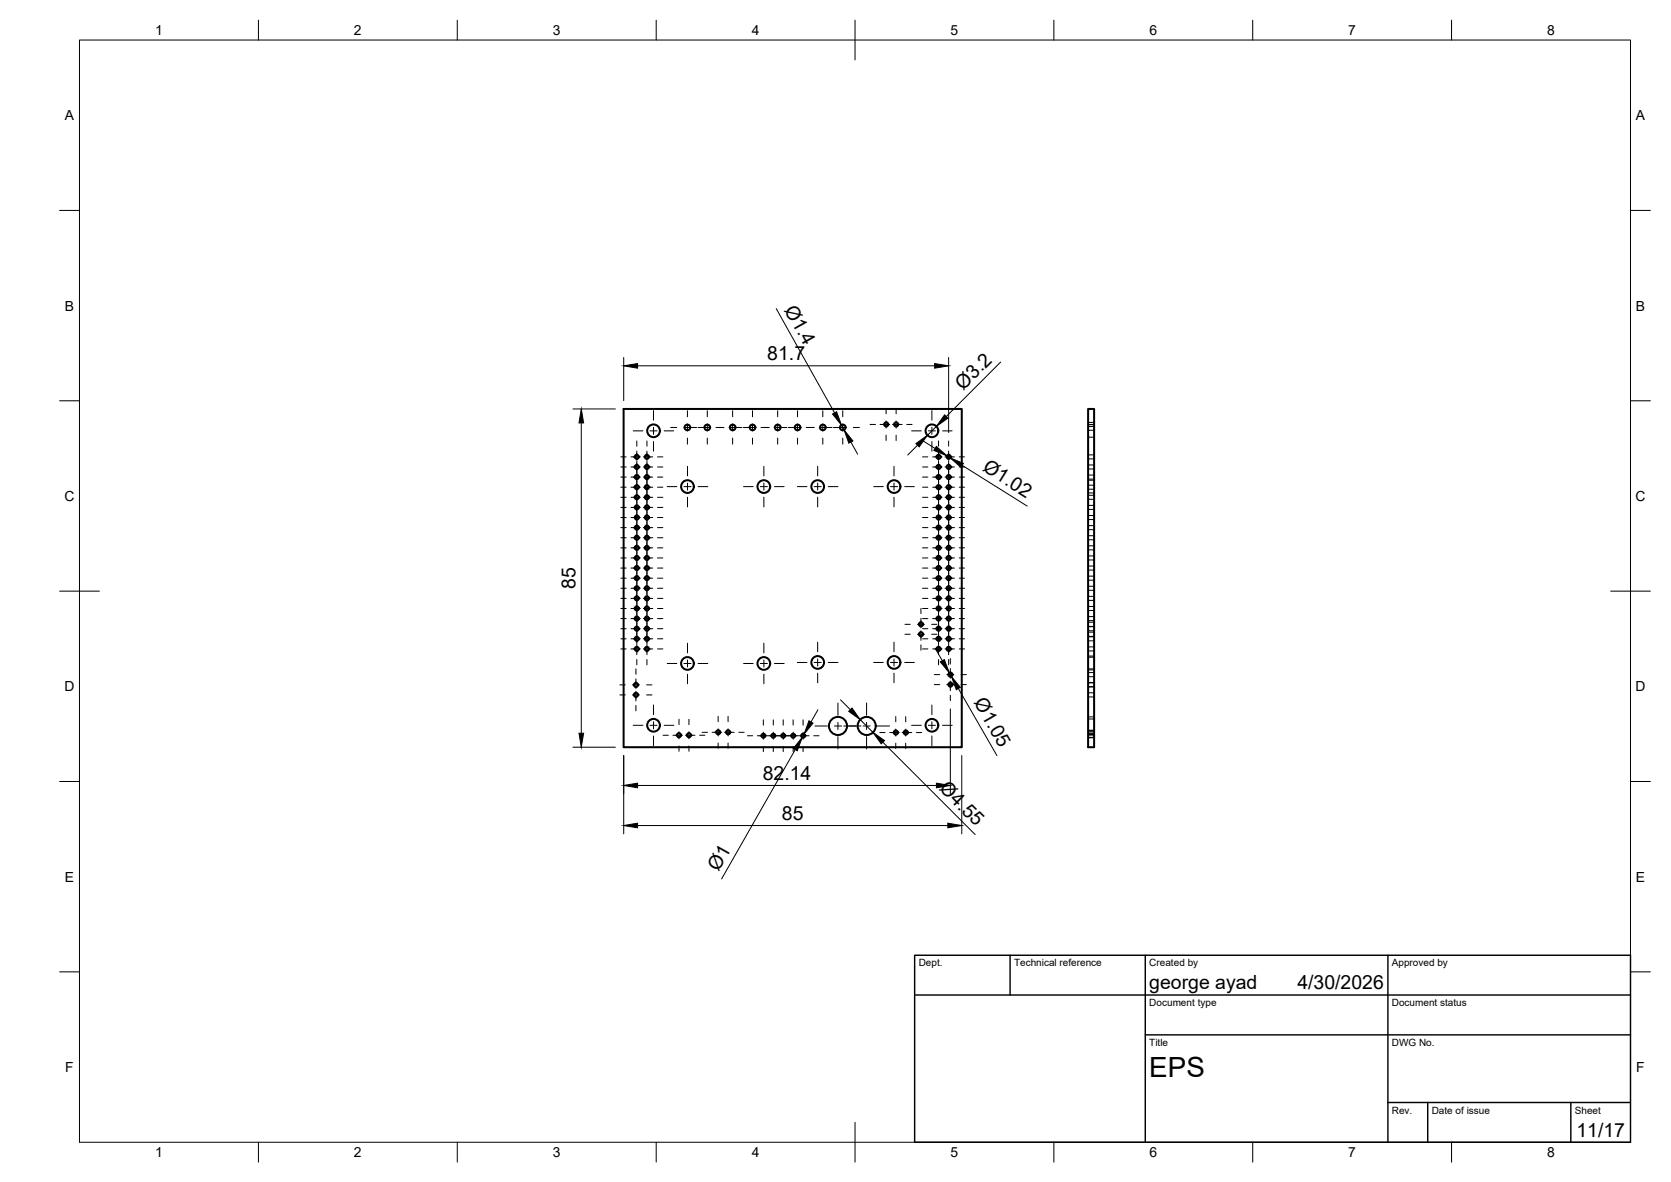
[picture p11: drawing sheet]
<svg xmlns="http://www.w3.org/2000/svg" width="420mm" height="297mm" viewBox="0 0 420 297" stroke-linecap="round" stroke-linejoin="round" font-family="sans-serif">
<!-- layer: Visible -->
<g fill="none" stroke="#000" stroke-width=".51">
<path d="M156.8 102.8h85v85h-85zM273.6 102.8h1.5v85h-1.5z"/>
<circle cx="160.1" cy="114.8" r=".52"/>
<circle cx="160.1" cy="119.9" r=".52"/>
<circle cx="160.1" cy="117.3" r=".52"/>
<circle cx="162.7" cy="114.8" r=".52"/>
<circle cx="162.7" cy="119.9" r=".52"/>
<circle cx="162.7" cy="117.3" r=".52"/>
<circle cx="164.3" cy="108.3" r="1.6"/>
<circle cx="172.8" cy="107.4" r=".71"/>
<circle cx="177.8" cy="107.4" r=".71"/>
<circle cx="184.2" cy="107.4" r=".71"/>
<circle cx="189.2" cy="107.4" r=".71"/>
<circle cx="195.5" cy="107.4" r=".71"/>
<circle cx="200.5" cy="107.4" r=".71"/>
<circle cx="206.9" cy="107.4" r=".71"/>
<circle cx="211.9" cy="107.4" r=".71"/>
<circle cx="222.8" cy="106.7" r=".52"/>
<circle cx="225.3" cy="106.7" r=".52"/>
<circle cx="234.3" cy="108.3" r="1.6"/>
<circle cx="236" cy="119.9" r=".52"/>
<circle cx="236" cy="114.8" r=".52"/>
<circle cx="236" cy="117.3" r=".52"/>
<circle cx="238.5" cy="114.8" r=".52"/>
<circle cx="238.5" cy="119.9" r=".52"/>
<circle cx="238.5" cy="117.3" r=".52"/>
<circle cx="160.1" cy="122.4" r=".52"/>
<circle cx="160.1" cy="127.5" r=".52"/>
<circle cx="160.1" cy="137.7" r=".52"/>
<circle cx="160.1" cy="135.1" r=".52"/>
<circle cx="160.1" cy="132.6" r=".52"/>
<circle cx="160.1" cy="130" r=".52"/>
<circle cx="160.1" cy="125" r=".52"/>
<circle cx="162.7" cy="122.4" r=".52"/>
<circle cx="162.7" cy="132.6" r=".52"/>
<circle cx="162.7" cy="135.1" r=".52"/>
<circle cx="162.7" cy="130" r=".52"/>
<circle cx="162.7" cy="127.5" r=".52"/>
<circle cx="162.7" cy="125" r=".52"/>
<circle cx="162.7" cy="137.7" r=".52"/>
<circle cx="172.9" cy="122.3" r="1.6"/>
<circle cx="192.1" cy="122.3" r="1.6"/>
<circle cx="205.6" cy="122.3" r="1.6"/>
<circle cx="224.8" cy="122.3" r="1.6"/>
<circle cx="236" cy="122.4" r=".52"/>
<circle cx="236" cy="125" r=".52"/>
<circle cx="236" cy="127.5" r=".52"/>
<circle cx="236" cy="135.1" r=".52"/>
<circle cx="236" cy="132.6" r=".52"/>
<circle cx="236" cy="130" r=".52"/>
<circle cx="236" cy="137.7" r=".52"/>
<circle cx="238.5" cy="122.4" r=".52"/>
<circle cx="238.5" cy="130" r=".52"/>
<circle cx="238.5" cy="132.6" r=".52"/>
<circle cx="238.5" cy="127.5" r=".52"/>
<circle cx="238.5" cy="135.1" r=".52"/>
<circle cx="238.5" cy="125" r=".52"/>
<circle cx="238.5" cy="137.7" r=".52"/>
<circle cx="160.1" cy="158" r=".52"/>
<circle cx="160.1" cy="147.8" r=".52"/>
<circle cx="160.1" cy="142.7" r=".52"/>
<circle cx="160.1" cy="145.3" r=".52"/>
<circle cx="160.1" cy="155.4" r=".52"/>
<circle cx="160.1" cy="150.4" r=".52"/>
<circle cx="160.1" cy="140.2" r=".52"/>
<circle cx="160.1" cy="152.9" r=".52"/>
<circle cx="162.7" cy="145.3" r=".52"/>
<circle cx="162.7" cy="158" r=".52"/>
<circle cx="162.7" cy="150.4" r=".52"/>
<circle cx="162.7" cy="147.8" r=".52"/>
<circle cx="162.7" cy="152.9" r=".52"/>
<circle cx="162.7" cy="142.7" r=".52"/>
<circle cx="162.7" cy="140.2" r=".52"/>
<circle cx="162.7" cy="155.4" r=".52"/>
<circle cx="231.6" cy="159.4" r=".52"/>
<circle cx="231.6" cy="156.9" r=".52"/>
<circle cx="236" cy="152.9" r=".52"/>
<circle cx="236" cy="142.7" r=".52"/>
<circle cx="236" cy="145.3" r=".52"/>
<circle cx="236" cy="158" r=".52"/>
<circle cx="236" cy="155.4" r=".52"/>
<circle cx="236" cy="150.4" r=".52"/>
<circle cx="236" cy="147.8" r=".52"/>
<circle cx="236" cy="140.2" r=".52"/>
<circle cx="238.5" cy="152.9" r=".52"/>
<circle cx="238.5" cy="150.4" r=".52"/>
<circle cx="238.5" cy="140.2" r=".52"/>
<circle cx="238.5" cy="145.3" r=".52"/>
<circle cx="238.5" cy="155.4" r=".52"/>
<circle cx="238.5" cy="142.7" r=".52"/>
<circle cx="238.5" cy="158" r=".52"/>
<circle cx="238.5" cy="147.8" r=".52"/>
<circle cx="159.9" cy="172.1" r=".52"/>
<circle cx="159.9" cy="174.6" r=".52"/>
<circle cx="160.1" cy="163.1" r=".52"/>
<circle cx="160.1" cy="160.5" r=".52"/>
<circle cx="162.7" cy="160.5" r=".52"/>
<circle cx="162.7" cy="163.1" r=".52"/>
<circle cx="172.9" cy="166.7" r="1.6"/>
<circle cx="192.1" cy="166.7" r="1.6"/>
<circle cx="205.6" cy="166.5" r="1.6"/>
<circle cx="224.8" cy="166.5" r="1.6"/>
<circle cx="236" cy="163.1" r=".52"/>
<circle cx="236" cy="160.5" r=".52"/>
<circle cx="238.5" cy="160.5" r=".52"/>
<circle cx="238.5" cy="163.1" r=".52"/>
<circle cx="239" cy="169.5" r=".52"/>
<circle cx="239" cy="172" r=".52"/>
<circle cx="164.3" cy="182.3" r="1.6"/>
<circle cx="170.7" cy="184.8" r=".52"/>
<circle cx="173.2" cy="184.8" r=".52"/>
<circle cx="180.6" cy="184" r=".52"/>
<circle cx="183.1" cy="184" r=".52"/>
<circle cx="191.9" cy="184.9" r=".5"/>
<circle cx="194.4" cy="184.9" r=".5"/>
<circle cx="196.9" cy="184.9" r=".5"/>
<circle cx="199.4" cy="184.9" r=".5"/>
<circle cx="201.9" cy="184.9" r=".5"/>
<circle cx="210.7" cy="182.4" r="2.28"/>
<circle cx="217.9" cy="182.4" r="2.28"/>
<circle cx="225.2" cy="184.1" r=".52"/>
<circle cx="227.7" cy="184.1" r=".52"/>
<circle cx="234.3" cy="182.3" r="1.6"/>
</g>
<!-- layer: Hidden -->
<g fill="none" stroke="#000" stroke-width=".25">
<path d="M273.6 106.2h1.5M273.6 107.2h1.5M273.6 119.4h1.5M273.6 116.8h1.5M273.6 117.9h1.5M273.6 106.7h1.5M273.6 108.1h1.5M273.6 114.3h1.5M273.6 115.3h1.5M273.6 109.9h1.5M273.6 139.7h1.5M273.6 137.2h1.5"/>
<path d="M273.6 138.2h1.5M273.6 134.6h1.5M273.6 135.6h1.5M273.6 132.1h1.5M273.6 133.1h1.5M273.6 129.5h1.5M273.6 130.6h1.5M273.6 127h1.5M273.6 128h1.5M273.6 120.7h1.5M273.6 123.9h1.5M273.6 124.5h1.5"/>
<path d="M273.6 125.5h1.5M273.6 121.9h1.5M273.6 122.9h1.5M273.6 120.4h1.5M273.6 158.9h1.5M273.6 159.9h1.5M273.6 156.4h1.5M273.6 157.4h1.5M273.6 157.5h1.5M273.6 158.5h1.5M273.6 154.9h1.5M273.6 156h1.5"/>
<path d="M273.6 152.4h1.5M273.6 153.4h1.5M273.6 149.9h1.5M273.6 150.9h1.5M273.6 147.3h1.5M273.6 148.3h1.5M273.6 144.8h1.5M273.6 145.8h1.5M273.6 142.2h1.5M273.6 143.3h1.5M273.6 140.7h1.5M273.6 171.5h1.5"/>
<path d="M273.6 172.6h1.5M273.6 169h1.5M273.6 170.1h1.5M273.6 164.9h1.5M273.6 168.1h1.5M273.6 165.1h1.5M273.6 168.3h1.5M273.6 174.1h1.5M273.6 175.1h1.5M273.6 171.6h1.5M273.6 162.6h1.5M273.6 163.6h1.5"/>
<path d="M273.6 160h1.5M273.6 161h1.5M273.6 183.5h1.5M273.6 184.6h1.5M273.6 180.2h1.5M273.6 184.7h1.5M273.6 184.4h1.5M273.6 185.4h1.5M273.6 184.2h1.5M273.6 185.3h1.5M273.6 180.7h1.5M273.6 183.9h1.5"/>
</g>
<!-- layer: BORDER -->
<g fill="none" stroke="#000" stroke-width=".25">
<path d="M20 10.1h390v276.9h-390zM65 5.1v5M115 5.1v5M165 5.1v5M215 5.1v10M265 5.1v5M315 5.1v5M365 5.1v5M15 52.9h5M410 52.9h5M15 100.7h5M410 100.7h5"/>
<path d="M15 148.6h10M405 148.6h10M15 196.4h5M410 196.4h5M15 244.2h5M410 244.2h5M65 287v5M115 287v5M165 287v5M215 282.1v9.9M265 287v5M315 287v5"/>
<path d="M365 287v5"/>
</g>
<!-- layer: TITLEBLOCK -->
<path d="M230 240.1h180v46.9h-180zM230 250h180M254 240.1v9.9M288 240.1v46.9M349 240.1v46.9M288 260.1h122M349 277.1h61M359 277.1v9.9M395 277.1v9.9" fill="none" stroke="#000" stroke-width=".36"/>
<!-- layer: Smart Centers -->
<g fill="none" stroke="#000" stroke-width=".25">
<path d="M156.1 119.9h1.3M156.1 117.4h1.3M156.1 114.8h1.3M158.6 119.9h2.4M158.6 117.4h2.4M158.6 114.8h2.4M159.2 108.3h2.4M160.1 110.8v1.3M160.1 113.4v2.3M160.1 115.9v46.1M161.8 119.9h2.3M161.8 117.4h2.3"/>
<path d="M161.8 114.8h2.3M162.7 110.8v1.3M162.7 113.4v2.3M162.7 115.9v46.1M163.4 108.3h1.8M164.3 103.2v2.4M164.3 107.4v1.8M164.3 111v2.4M165.3 119.9h1.4M165.3 117.4h1.4M165.3 114.8h1.4M167 108.3h2.4"/>
<path d="M168.6 107.4h1.6M172 107.4h3.2M172.8 103.2v1.5M172.8 106.5v1.8M172.8 110.1v1.5M172.9 117.2v2.4M175.5 107.4h3.2M177.8 103.2v1.5M177.8 106.5v1.8M177.8 110.1v1.5M180 107.4h2M183.3 107.4h3.2"/>
<path d="M184.2 103.2v1.5M184.2 106.5v1.8M184.2 110.1v1.5M186.9 107.4h3.2M189.2 103.2v1.5M189.2 106.5v1.8M189.2 110.1v1.5M191.3 107.4h2.1M192.1 117.2v2.4M194.6 107.4h3.3M195.5 103.2v1.5M195.5 106.5v1.8"/>
<path d="M195.5 110.1v1.5M198.2 107.4h3.2M200.5 103.2v1.5M200.5 106.5v1.8M200.5 110.1v1.5M202.7 107.4h2M205.6 117.2v2.4M206 107.4h3.2M206.9 103.2v1.5M206.9 106.5v1.8M206.9 110.1v1.5M209.6 107.4h3.2"/>
<path d="M211.9 103.2v1.5M211.9 106.5v1.8M211.9 110.1v1.5M214.6 107.4h1.5M218.8 106.7h1.3M221.3 106.7h2.4M222.8 102.6v1.4M222.8 105.8v1.8M222.8 109.4v1.3M224.4 106.7h2.4M224.8 117.2v2.4M225.3 102.6v1.4"/>
<path d="M225.3 105.8v1.8M225.3 109.4v1.3M228 106.7h1.3M229.2 108.3h2.4M232 119.9h1.3M232 117.4h1.3M232 114.8h1.3M233.4 108.3h1.8M234.3 103.2v2.4M234.3 107.4v1.8M234.3 111v2.4M234.5 119.9h2.4"/>
<path d="M234.5 117.4h2.4M234.5 114.8h2.4M236 110.8v1.3M236 113.4v2.3M236 115.9v46.1M237 108.3h2.4M237.6 119.9h2.4M237.6 117.4h2.4M237.6 114.8h2.4M238.5 110.8v1.3M238.5 113.4v2.3M238.5 115.9v46.1"/>
<path d="M241.2 119.9h1.3M241.2 117.4h1.3M241.2 114.8h1.3M156.1 137.7h1.3M156.1 135.1h1.3M156.1 132.6h1.3M156.1 130.1h1.3M156.1 127.5h1.3M156.1 125h1.3M156.1 122.4h1.3M158.6 137.7h2.4M158.6 135.1h2.4"/>
<path d="M158.6 132.6h2.4M158.6 130.1h2.4M158.6 127.5h2.4M158.6 125h2.4M158.6 122.4h2.4M161.8 137.7h2.3M161.8 135.1h2.3M161.8 132.6h2.3M161.8 130.1h2.3M161.8 127.5h2.3M161.8 125h2.3M161.8 122.4h2.3"/>
<path d="M165.3 137.7h1.4M165.3 135.1h1.4M165.3 132.6h1.4M165.3 130.1h1.4M165.3 127.5h1.4M165.3 125h1.4M165.3 122.4h1.4M167.8 122.3h2.4M172 122.3h1.8M172.9 121.4v1.8M172.9 125v2.4M175.5 122.3h2.5"/>
<path d="M187 122.3h2.4M191.2 122.3h1.8M192.1 121.4v1.8M192.1 125v2.4M194.7 122.3h2.5M200.5 122.3h2.4M204.7 122.3h1.8M205.6 121.4v1.8M205.6 125v2.4M208.3 122.3h2.4M219.7 122.3h2.4M223.9 122.3h1.8"/>
<path d="M224.8 121.4v1.8M224.8 125v2.4M227.5 122.3h2.4M232 137.7h1.3M232 135.1h1.3M232 132.6h1.3M232 130.1h1.3M232 127.5h1.3M232 125h1.3M232 122.4h1.3M234.5 137.7h2.4M234.5 135.1h2.4"/>
<path d="M234.5 132.6h2.4M234.5 130.1h2.4M234.5 127.5h2.4M234.5 125h2.4M234.5 122.4h2.4M237.6 137.7h2.4M237.6 135.1h2.4M237.6 132.6h2.4M237.6 130.1h2.4M237.6 127.5h2.4M237.6 125h2.4M237.6 122.4h2.4"/>
<path d="M241.2 137.7h1.3M241.2 135.1h1.3M241.2 132.6h1.3M241.2 130.1h1.3M241.2 127.5h1.3M241.2 125h1.3M241.2 122.4h1.3M156.1 158h1.3M156.1 155.5h1.3M156.1 152.9h1.3M156.1 150.4h1.3M156.1 147.8h1.3"/>
<path d="M156.1 145.3h1.3M156.1 142.8h1.3M156.1 140.2h1.3M158.6 158h2.4M158.6 155.5h2.4M158.6 152.9h2.4M158.6 150.4h2.4M158.6 147.8h2.4M158.6 145.3h2.4M158.6 142.8h2.4M158.6 140.2h2.4M161.8 158h2.3"/>
<path d="M161.8 155.5h2.3M161.8 152.9h2.3M161.8 150.4h2.3M161.8 147.8h2.3M161.8 145.3h2.3M161.8 142.8h2.3M161.8 140.2h2.3M165.3 158h1.4M165.3 155.5h1.4M165.3 152.9h1.4M165.3 150.4h1.4M165.3 147.8h1.4"/>
<path d="M165.3 145.3h1.4M165.3 142.8h1.4M165.3 140.2h1.4M227.5 159.4h1.4M227.5 156.9h1.4M230.7 159.4h1.8M230.7 156.9h1.8M231.6 152.9v1.3M231.6 155.4v2.4M231.6 158.5v2.4M232 158h1.3M232 155.5h1.3"/>
<path d="M232 152.9h1.3M232 150.4h1.3M232 147.8h1.3M232 145.3h1.3M232 142.8h1.3M232 140.2h1.3M234.3 159.4h1.3M234.3 156.9h1.3M234.5 158h2.4M234.5 155.5h2.4M234.5 152.9h2.4M234.5 150.4h2.4"/>
<path d="M234.5 147.8h2.4M234.5 145.3h2.4M234.5 142.8h2.4M234.5 140.2h2.4M237.6 158h2.4M237.6 155.5h2.4M237.6 152.9h2.4M237.6 150.4h2.4M237.6 147.8h2.4M237.6 145.3h2.4M237.6 142.8h2.4M237.6 140.2h2.4"/>
<path d="M241.2 158h1.3M241.2 155.5h1.3M241.2 152.9h1.3M241.2 150.4h1.3M241.2 147.8h1.3M241.2 145.3h1.3M241.2 142.8h1.3M241.2 140.2h1.3M155.9 174.6h1.3M155.9 172.1h1.3M156.1 163.1h1.3M156.1 160.5h1.3"/>
<path d="M158.6 163.1h2.4M158.6 160.5h2.4M159 174.6h1.8M159 172.1h1.8M159.9 168.1v1.3M159.9 170.6v2.4M159.9 173.7v2.5M159.9 177.3v1.4M160.1 162.2v2.3M160.1 165.7v1.4M161.8 163.1h2.3M161.8 160.5h2.3"/>
<path d="M162.6 174.6h1.3M162.6 172.1h1.3M162.7 162.2v2.3M162.7 165.7v1.4M164.3 177.2v2.4M165.3 163.1h1.4M165.3 160.5h1.4M167.8 166.7h2.4M172 166.7h1.8M172.9 161.6v2.5M172.9 165.8v1.8M172.9 169.4v2.4"/>
<path d="M175.5 166.7h2.5M187 166.7h2.4M191.2 166.7h1.8M192.1 161.6v2.5M192.1 165.8v1.8M192.1 169.4v2.4M194.7 166.7h2.5M200.5 166.5h2.4M204.7 166.5h1.8M205.6 161.4v2.4M205.6 165.6v1.8M205.6 169.2v2.4"/>
<path d="M208.3 166.5h2.4M210.7 176.7v3.1M217.9 176.7v3.1M219.7 166.5h2.4M223.9 166.5h1.8M224.8 161.4v2.4M224.8 165.6v1.8M224.8 169.2v2.4M227.5 166.5h2.4M231.6 162.1v1.3M232 163.1h1.3M232 160.5h1.3"/>
<path d="M234.3 177.2v2.4M234.5 163.1h2.4M234.5 160.5h2.4M234.9 172h1.4M234.9 169.5h1.4M236 162.2v2.3M236 165.7v1.4M237.6 163.1h2.4M237.6 160.5h2.4M238.1 172h1.7M238.1 169.5h1.7M238.5 162.2v2.3"/>
<path d="M238.5 165.7v1.4M239 165.5v1.4M239 168v2.4M239 171.1v2.5M239 174.7v1.4M241.2 163.1h1.3M241.2 160.5h1.3M241.6 172h1.4M241.6 169.5h1.4M159.2 182.3h2.4M163.4 182.3h1.8M164.3 181.4v1.8"/>
<path d="M164.3 185v2.4M166.7 184.8h1.3M167 182.3h2.4M169.2 184.8h2.4M170.7 180.7v1.4M170.7 183.9v1.8M170.7 187.5v1.3M172.3 184.8h2.5M173.2 180.7v1.4M173.2 183.9v1.8M173.2 187.5v1.3M175.9 184.8h1.3"/>
<path d="M176.6 184h1.3M179 184h2.5M180.6 180v1.4M180.6 183.1v1.8M180.6 186.7v1.4M182.2 184h2.4M183.1 180v1.4M183.1 183.1v1.8M183.1 186.7v1.4M185.8 184h1.3M187.9 184.9h1.4M190.4 184.9h2.4"/>
<path d="M191.9 180.9v1.3M191.9 184v1.8M191.9 187.6v1.3M192.9 184.9h8M194.4 180.9v1.3M194.4 184v1.8M194.4 187.6v1.3M196.9 180.9v1.3M196.9 184v1.8M196.9 187.6v1.3M199.4 180.9v1.3M199.4 184v1.8"/>
<path d="M199.4 187.6v1.3M201 184.9h2.4M201.9 180.9v1.3M201.9 184v1.8M201.9 187.6v1.3M204.6 184.9h1.3M204.9 182.4h3.1M209.8 182.4h1.8M210.7 181.5v1.8M210.7 185.1v3.1M212.1 182.4h4.4M217 182.4h1.8"/>
<path d="M217.9 181.5v1.8M217.9 185.1v3.1M220.6 182.4h3.1M221.2 184.1h1.3M223.7 184.1h2.4M225.2 180.1v1.3M225.2 183.2v1.8M225.2 186.8v1.3M226.8 184.1h2.5M227.7 180.1v1.3M227.7 183.2v1.8M227.7 186.8v1.3"/>
<path d="M229.2 182.3h2.4M230.4 184.1h1.4M233.4 182.3h1.8M234.3 181.4v1.8M234.3 185v2.4M237 182.3h2.4"/>
</g>
<!-- layer: FD_Dimensions -->
<g fill="none" stroke="#000" stroke-width=".25">
<path d="M195.2 77.6l14.6 26.2M156.8 89.8v10.9M160.3 91.9h74.7M238.5 89.8v18.9M251.6 91l-13.7 13.7M144.1 102.8h10.6M146.2 106.3v78M211.6 106.8l.6 1.2M214 111.1l1.6 3M230.7 111.9l-2.5 2.4M232.2 110.8l2.9 1.9M235.5 107.2l-2.3 2.2"/>
<path d="M238.1 114.5l.9 .6M241.9 116.9l16.4 10.3M205.7 178.4l-1.8 3M211.3 175.9l2.5 2.5M235.2 163l1.7 3.1M238.7 169.1l.5 .9M239 178.2v21.3M241 173l9.7 16.9M144.1 187.8h10.6M156.8 189.9v19.7M160.3 197.4h75.2M200 188.4l-18.6 32.5"/>
<path d="M202.2 184.5l-.5 .8M216.3 180.8l3.2 3.3M222 186.5l23.2 23.2M241.8 189.9v19.7M160.3 207.5h78"/>
</g>
<g fill="#000" stroke="#000" stroke-width=".25">
<path d="M156.8 91.9l3.5-.5v1.1zM235 91.4l3.5 .5-3.5 .6zM146.2 102.8l.5 3.5h-1.1zM209.3 104l1.1-.5 1.2 3.3zM212.2 108l2.3 2.8-1.1 .6zM230.3 111.5l2.9-2.1-2.1 2.9zM235.4 112.2l2.7 2.3-3.3-1.3zM237.5 104.3l.8 .8-2.8 2.1zM239 115.1l3.2 1.3-.6 1zM213.4 178.8l.8-.9 2.1 2.9zM236.4 166.3l1-.5 1.3 3.3zM239.2 170l2.3 2.7-1 .6z"/>
<path d="M145.6 184.3h1.1l-.5 3.5zM156.8 197.4l3.5-.6v1.2zM201.7 185.3l-1.2 3.4-1-.6zM203.4 181.1l1 .6-2.2 2.8zM219.5 184.1l2.9 2-.8 .8zM235.5 196.8l3.5 .6-3.5 .6zM156.8 207.5l3.5-.6v1.1zM238.3 206.9l3.5 .6-3.5 .5z"/>
</g>
<text font-size="7" x="289" y="270.6">EPS</text>
<g font-size="4.9">
<text x="197.1" y="77.9" transform="rotate(61 197.1 77.9)">Ø1.4</text>
<text x="192.9" y="90.5">81.7</text>
<text x="242.2" y="98.2" transform="rotate(-45 242.2 98.2)">Ø3.2</text>
<text x="246.8" y="118.2" transform="rotate(32 246.8 118.2)">Ø1.02</text>
<text x="144.7" y="148" transform="rotate(-90 144.7 148)">85</text>
<text x="244.8" y="176.5" transform="rotate(60 244.8 176.5)">Ø1.05</text>
<text x="191.8" y="195.9">82.14</text>
<text x="236" y="198.4" transform="rotate(45 236 198.4)">Ø4.55</text>
<text x="196.6" y="206">85</text>
<text x="180.7" y="219.1" transform="rotate(-60 180.7 219.1)">Ø1</text>
<text x="289" y="248.5">george ayad</text>
<text x="326.2" y="248.5">4/30/2026</text>
<text x="396.4" y="285.7">11/17</text>
</g>
<g font-size="3.5">
<text x="39" y="8.8">1</text>
<text x="89" y="8.8">2</text>
<text x="139" y="8.8">3</text>
<text x="189" y="8.8">4</text>
<text x="239" y="8.8">5</text>
<text x="289" y="8.8">6</text>
<text x="339" y="8.8">7</text>
<text x="389" y="8.8">8</text>
<text x="16.3" y="30.2">A</text>
<text x="411.3" y="30.2">A</text>
<text x="16.3" y="78">B</text>
<text x="411.3" y="78">B</text>
<text x="16.2" y="125.9">C</text>
<text x="411.2" y="125.9">C</text>
<text x="16.2" y="173.7">D</text>
<text x="411.2" y="173.7">D</text>
<text x="16.3" y="221.6">E</text>
<text x="411.3" y="221.6">E</text>
<text x="16.4" y="269.4">F</text>
<text x="411.4" y="269.4">F</text>
<text x="39" y="290.8">1</text>
<text x="89" y="290.8">2</text>
<text x="139" y="290.8">3</text>
<text x="189" y="290.8">4</text>
<text x="239" y="290.8">5</text>
<text x="289" y="290.8">6</text>
<text x="339" y="290.8">7</text>
<text x="389" y="290.8">8</text>
</g>
<g font-size="2.5">
<text x="231" y="242.9">Dept.</text>
<text x="255" y="242.9">Technical reference</text>
<text x="289" y="242.9">Created by</text>
<text x="350" y="242.9">Approved by</text>
<text x="289" y="252.8">Document type</text>
<text x="350" y="252.8">Document status</text>
<text x="289" y="262.9">Title</text>
<text x="350" y="262.9">DWG No.</text>
<text x="350" y="279.9">Rev.</text>
<text x="360" y="279.9">Date of issue</text>
<text x="396" y="279.9">Sheet</text>
</g>
</svg>
